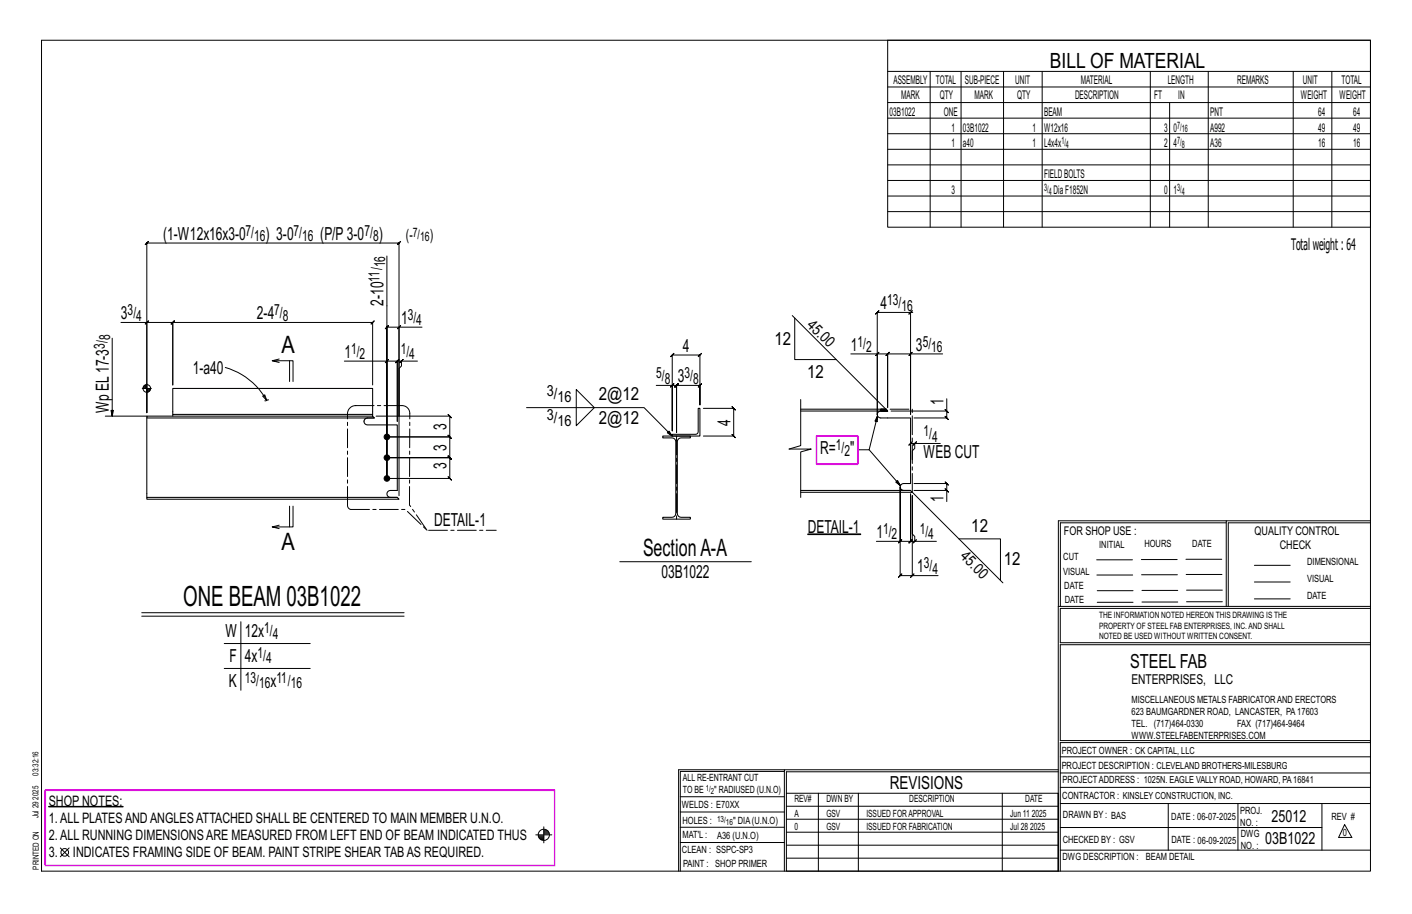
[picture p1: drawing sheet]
<svg xmlns="http://www.w3.org/2000/svg" width="432mm" height="279mm" viewBox="0 0 432 279" stroke-linecap="round" stroke-linejoin="round" font-family="sans-serif">
<g fill="#000" stroke="#000" stroke-width=".31">
<path d="M247 163.2h16.2v.2h-16.2zM14.9 246.5h22.7v.2h-22.7z"/>
<circle cx="118.3" cy="133.6" r=".86"/>
<circle cx="118.3" cy="139.9" r=".86"/>
<circle cx="118.3" cy="146.3" r=".86"/>
</g>
<g fill="none" stroke="#000" stroke-width=".31">
<path d="M12.7 12.3h406.4v254h-406.4zM271.5 12.3h147.6v57.2h-147.6zM271.5 21.8h147.6M271.5 26.6h147.6M271.5 31.4h147.6M271.5 36.1h147.6M284.5 21.8v47.7M293.9 21.8v47.7M306.9 21.8v47.7M318.7 21.8v47.7M351.8 21.8v47.7M357.7 31.4v38.1"/>
<path d="M369.5 21.8v47.7M395.5 21.8v47.7M407.3 21.8v47.7M271.5 40.9h147.6M271.5 45.6h147.6M271.5 50.4h147.6M271.5 55.2h147.6M271.5 59.9h147.6M118.3 78.3v68v-46.3l-.5 .5 1-1-.5 .5h3.7M271.5 64.7h147.6M37 98.6h7.9v27.6M44.9 98.6h7.9l-.5 .5 1-1-.5 .5v19.1v-19.1l-.5 .5 1-1-.5 .5h61.2l-.5 .5 1-1-.5 .5v19.1"/>
<path d="M45.4 98.1l-1 1zM242.3 96.5l28.5 28.6-.6 .6 .5-.6M243 97.2v12.7h12.7M278.5 95.5l.5-.5-1 1zM278.5 95.5h-10.2l.5-.5-1 1 .5-.5v31.2M279.1 95.5h-.6v31.2v-18.5h9.8M34.3 103.4v23.8l-.4-1.7h.8l-.4 1.7M43.5 118.7h2.8M43.8 118.3v.4M44 117.9v.8M44.3 117.8v.9M44.5 117.7v1"/>
<path d="M44.7 117.6v1.1M44.9 117.3v8.9M45.1 118.7v1.2M45.3 118.7v1.1M45.5 118.7v1M45.7 118.7v.8M46 118.7v.5M68.9 112.3a21.1 21.1 0 0 1 12.7 10.1M85.4 110.8l-2.1-.5h6.3v6.3M85.4 109.7l-2.1 .6M88.6 110.3v6.3M105.3 110.4h13v35.9h19.2l.5 .5-1-1 .5 .5v-6.4l.5 .5-1-1 .5 .5h-19.2h19.2l.5 .5-1-1 .5 .5v-6.3l.5 .5-1-1 .5 .5h-19.2h19.2l.5 .5-1-1 .5 .5v-6.4l.5 .5-1-1 .5 .5h-22.5"/>
<path d="M118.3 110.4l-.5 .5 1-1zM118.3 110.4h3.2l-.5 .5 1-1-.5 .5v18.4v-18.4l-.5 .5 1-1-.5 .5h1.3M122 100l.5-.5-1 1zM122.8 110.4l.5-.5-1 1zM127.7 110.4h-4.9v1.5l-.8 .7v38.9M129.1 100h-7.1v27.2v-52.9l.5-.5-1 1 .5-.5h-77.1l.5-.5-1 1 .5-.5v51.9M176.2 119.1l5.6 5.5-5.6 5.5zM200.7 117.8h4.9v13.9v-23.2l-.5 .5 1-1-.5 .5h8.4l-.5 .5 1-1-.5 .5v15.3v-6l.5-.5-1 1 .5-.5h-7.1l.5-.5-1 1 .5-.5v14.4v-14.4l.5-.5-1 1 .5-.5h-1.3M206.1 117.3l-1 1zM260.2 108.2h8.1v18.6M268.3 108.2h3.1l-.5 .5 1-1-.5 .5v16.4v-16.4l-.5 .5 1-1-.5 .5h7.1M268.8 107.7l-1 1z"/>
<path d="M278.5 108.2l.5-.5-1 1zM32.2 127.2h12.7M80.3 121.1l.7-.4 .6 1.7zM81.6 122.4l-.6 .1M82.1 122.3l-.5 .1M161 124.6h36l8.6 8.7-1.5-1 .5-.5 1 1.5M215.1 124.8h9.3l-.5-.5 1 1-.5-.5v8.5l-.5-.5 1 1-.5-.5h-9.3M244.9 122.1v14.1l-3.6 1.1h6.8l-3.2 .8v14M265.8 137.5l9.6 11-1.5-1.1 .6-.5 .9 1.6M268.3 127.1l-.7 1.6 .7 .2v-1.8l-2.5 10.4h-3.5M269.3 125.2l.2-.1-.2 .2M269.3 125.1h.1"/>
<path d="M269.4 125.7l.7-.6-.6 .6M269.6 125.1l-.3 .3M269.8 125.1l-.5 .4M269.9 125.1l-.6 .5M270.2 125.1l-.6 .6M270.3 125.1l-.6 .6M270.4 125.1l-.6 .6M270.5 125.1l-.6 .6M270.7 125.1l-.7 .6M270.9 125.1l-.6 .6M271 125.1l-.6 .6M271 125.2l-.4 .5"/>
<path d="M271.1 125.3l-.4 .4 .4-.4M271.2 125.4l-.3 .3M271.2 125.4l-.2 .3M271.3 125.5l-.2 .2M271.3 125.5l.1 .1M271.4 125.6v.1M279.2 136.1l1-1zM279.7 135.6h-1.2l.5-.5-1 1 .5-.5v4.9M287.6 135.6h-7.9v1.5l-.7 .7v2.7M289 125.2l1 1zM289.5 121.9v3.8h-17M289.5 125.7v2.1l-.5-.5 1 1-.5-.5h-10"/>
<path d="M88.6 154.7v6.4M89.6 154.7v6.4h-6.3l2.1 .5M279 150.5l27.7 27.7M279.5 149.9h10v3.4M279.5 147.8h10l-.5-.5 1 1-.5-.5v2.1M289 149.4l1 1zM375 159.8h-50.7v25.6M375 159.2h-51.3l-.1 107.1M419.1 159.2h-44.1v26.2M419.1 159.8h-43.5v25.6M85.4 160.5l-2.1 .6M189.5 171.7h40.2"/>
<path d="M268 165.5h7.3v-16.6v27.1l-.5 .5 1-1-.5 .5h3.7M275.3 165.5l-.5 .5 1-1zM275.3 165.5h3.2l-.5 .5 1-1-.5 .5v-14.5v14.5l-.5 .5 1-1-.5 .5h1.2M278.5 176.5l1-1zM279.7 165.5l.5-.5-1 1zM286.4 165.5h-6.7v-1.5l-.7-.8v-11.7v24.5h7.9M293.2 164.7h12.7v12.7M335.4 171.1h10.9M335.4 175.8h11M349 171h11M349.1 175.7h11M362.7 171h10.9"/>
<path d="M362.7 175.6h11M383.6 172.8h11M383.6 177.9h11M43.3 187.3h80.3M43.3 188.4h80.3M68.6 196.7h26.3M73.7 190.1v20.9M323.7 185.4h95.4M335.5 184.1h11M335.5 180.6h11M349.2 184h11M349.2 180.5h11"/>
<path d="M362.9 180.4h10.9M362.9 184h10.9M383.6 183.1h11M419.1 186h-94.9v10.5h94.9M419.1 197.1h-94.9v29.3h94.9v.6h-94.9v39.3M68.6 204.3h26.3M239.9 235.8h-31.9v30.5M239.9 235.3h-32.4v31M323.6 235.3h-83.7v31M323.6 235.9h-83.1v6.6M324.2 236.3h94.9M324.2 231.4h94.9"/>
<path d="M18.4 259.2l2.7 2.7M21.1 259.2l-2.7 2.7M163.8 255.2h5M164.6 255.5h1.7M164.7 255.8h1.6M164.8 256.1h1.5M165 256.4h1.3M165.4 256.6h.9M166.3 252.8v4.9M166.3 254.1h1.3M166.3 253.8h.9M166.3 254.6h1.6"/>
<path d="M166.3 254.3h1.5M166.3 254.9h1.7M208 252.9h31.9M208 257.5h31.9M208 243.6h31.9M208 248.2h31.9M240.5 242.5h83.1v23.8h-83.1zM240.5 258.4h83.1M240.5 254.4h83.1M240.5 250.4h83.1M240.5 246.5h83.1M250.3 242.5v23.8"/>
<path d="M262.5 242.5v23.8M306.5 242.5v23.8M324.2 253h80.1M324.2 245.6h94.9M324.2 259.9h94.9M324.2 240.7h94.9M357.3 245.6v14.3M378.6 245.6v14.3M404.3 245.6v14.3M411.2 252.1l2.2 3.9h-4zM240.5 262.3h83.1"/>
<circle cx="44.9" cy="118.7" r="1.16"/>
<circle cx="166.3" cy="255.2" r="1.71"/>
<circle cx="19.8" cy="260.6" r="1.17"/>
</g>
<path d="M249.7 133.3h12.6v8.6h-12.6zM13.8 241.6h155.8v23h-155.8z" fill="none" stroke="#f0f" stroke-width=".5"/>
<path d="M44.9 127.8v24.2M52.8 126.7v-8h61.2v8.5h-69.1v.6h69.6l-.6-.6M114 126.7h-61.2v.5M114.5 127.8h-2.1a1.06 1.06 0 0 0-1.1 1 1.06 1.06 0 0 0 1.1 1.1h9.1v20h-2.1a1.06 1.06 0 0 0-1.1 1.1 1.06 1.06 0 0 0 1.1 1h2.1M202.7 133.3h8.4v.6h-2.8a1.16 1.16 0 0 0-1.2 1.1v22a1.16 1.16 0 0 0 1.2 1.1h2.8v.6h-8.4v-.6h2.8a1.16 1.16 0 0 0 1.2-1.1v-22a1.16 1.16 0 0 0-1.2-1.1h-2.8zM205.6 132.8h7.1a.79 .79 0 0 0 .8-.8v-7.2h.5v8.5h-8.4zM244.9 125.1h26l.5 .6M244.9 125.6h26.5M271.4 125.7h-2.1a1.06 1.06 0 0 0-1 1 1.06 1.06 0 0 0 1 1.1h9.2v20h-2.2a1.06 1.06 0 0 0-1 1.1 1.06 1.06 0 0 0 1 1h2.1M44.9 152h76.6l.5 .6h-77.1zM278.4 149.9h-33.5M278.4 149.9l.6 .6h-34.1" fill="none" stroke="#000" stroke-width=".32"/>
<path d="M269.3 125.1h1.6l.5 .6h-2.1z" fill="none" stroke="#000" stroke-width=".31" stroke-dasharray="0 1"/>
<path d="M108.6 124h14.3M108.9 124a2.5 2.5 0 0 0-2.6 2.4M125.3 126.4a2.38 2.38 0 0 0-2.4-2.4M206.9 133.3v25.4M106.3 154.5v-28.1M106.3 154.5l.3 .8 .6 .4M107.2 155.7h16.8l6.6 6.4h21.2M125.2 154.5l.1-28.1M279 150.5v-25.4h-8.1M130.6 162.1l-5.3-7.6" fill="none" stroke="#000" stroke-width=".31" stroke-dasharray="5.8 1 1 1"/>
<text font-size="8.6" x="56" y="185.3">ONE BEAM 03B1022</text>
<g font-size="7.3">
<text x="86" y="107.8">A</text>
<text x="86" y="168.3">A</text>
<text x="196.7" y="170">SectionA-A</text>
</g>
<text font-size="6.4" x="321.1" y="20.7">BILL OF MATERIAL</text>
<text font-size="5.9" x="345.6" y="204.1">STEEL FAB</text>
<g font-size="5.5">
<text x="49.9" y="73.3">(1-W12x16x3-0</text>
<text x="81.2" y="73.3">) 3-0</text>
<text x="97.9" y="73.3">(P/P3-0</text>
<text x="115.8" y="73.3">)</text>
<text x="117.3" y="93.5" transform="rotate(-90 117.3 93.5)">2-10</text>
<text x="269.2" y="94.5">4</text>
<text x="37" y="97.6">3</text>
<text x="78.6" y="97.6">2-4</text>
<text x="122.6" y="99">1</text>
<text x="208.8" y="107.5">4</text>
<text x="236.8" y="105.3">12</text>
<text x="260.2" y="107.2">1</text>
<text x="280.1" y="107.2">3</text>
<text x="105.3" y="109.4">1</text>
<text x="58.9" y="114.3">1-a40</text>
<text x="207.3" y="116.8">3</text>
<text x="246.8" y="115.5">12</text>
<text x="183.1" y="122.4">2@12</text>
<text x="288.5" y="123.9" transform="rotate(-90 288.5 123.9)">1</text>
<text x="33.3" y="126.2" transform="rotate(-90 33.3 126.2)">Wp EL17-3</text>
<text x="136.6" y="131.4" transform="rotate(-90 136.6 131.4)">3</text>
<text x="183.1" y="129.7">2@12</text>
<text x="223.4" y="130.1" transform="rotate(-90 223.4 130.1)">4</text>
<text x="136.6" y="137.8" transform="rotate(-90 136.6 137.8)">3</text>
<text x="136.6" y="143.5" transform="rotate(-90 136.6 143.5)">3</text>
<text x="250.8" y="138.9">R=</text>
<text x="260" y="138.9">&quot;</text>
<text x="282.4" y="140.1">WEB CUT</text>
<text x="288.5" y="153.3" transform="rotate(-90 288.5 153.3)">1</text>
<text x="132.8" y="160.7">DETAIL-1</text>
<text x="247" y="162.9">DETAIL-1</text>
<text x="268" y="164.5">1</text>
<text x="297" y="162.7">12</text>
<text x="307" y="172.9">12</text>
<text x="202.3" y="176.7">03B1022</text>
<text x="280.5" y="175">1</text>
<text x="69" y="194.8">W</text>
<text x="74.8" y="194.8">12x</text>
<text x="70.2" y="202.4">F</text>
<text x="74.8" y="202.4">4x</text>
<text x="70" y="210">K</text>
<text x="82.7" y="210">x</text>
<text x="272.2" y="241.1">REVISIONS</text>
</g>
<g font-size="5.1">
<text x="388.9" y="251.3">25012</text>
<text x="386.9" y="258.1">03B1022</text>
</g>
<text font-size="4.9" x="394.8" y="76.4">Totalweight : 64</text>
<g font-size="4.7">
<text x="75.1" y="72.1">7/</text>
<text x="77.7" y="73.7">16</text>
<text x="89.8" y="72.1">7/</text>
<text x="92.4" y="73.7">16</text>
<text x="111.5" y="72.1">7/</text>
<text x="114.1" y="73.7">8</text>
<text x="124.1" y="73.5">(-</text>
<text x="131.4" y="73.5">)</text>
<text x="117.7" y="81.7" transform="rotate(-90 117.7 81.7)">16</text>
<text x="116.1" y="86.1" transform="rotate(-90 116.1 86.1)">11/</text>
<text x="271.3" y="93.3">13/</text>
<text x="275.7" y="94.9">16</text>
<text x="39" y="96.3">3/</text>
<text x="41.7" y="98">4</text>
<text x="83.9" y="96.3">7/</text>
<text x="86.5" y="98">8</text>
<text x="124.7" y="97.8">3/</text>
<text x="127.3" y="99.4">4</text>
<text x="246.5" y="99.5" transform="rotate(45 246.5 99.5)">45.0</text>
<text x="32.1" y="106.7" transform="rotate(-90 32.1 106.7)">3/</text>
<text x="33.7" y="104.1" transform="rotate(-90 33.7 104.1)">8</text>
<text x="262.2" y="106">1/</text>
<text x="264.9" y="107.6">2</text>
<text x="282.2" y="106">5/</text>
<text x="284.8" y="107.6">16</text>
<text x="107.4" y="108.2">1/</text>
<text x="110" y="109.8">2</text>
<text x="122.6" y="108.2">1/</text>
<text x="125.2" y="109.8">4</text>
<text x="200.7" y="115.6">5/</text>
<text x="203.3" y="117.2">8</text>
<text x="209.3" y="115.6">3/</text>
<text x="211.9" y="117.2">8</text>
<text x="167.2" y="121.1">3/</text>
<text x="170.5" y="122.8">16</text>
<text x="167.2" y="128.5">3/</text>
<text x="170.5" y="130.1">16</text>
<text x="255.6" y="137.6">1/</text>
<text x="282.4" y="133.3">1/</text>
<text x="285.1" y="135">4</text>
<text x="258.2" y="139.3">2</text>
<text x="270.1" y="163.2">1/</text>
<text x="272.7" y="164.9">2</text>
<text x="281.2" y="163.2">1/</text>
<text x="283.9" y="164.9">4</text>
<text x="282.5" y="173.7">3/</text>
<text x="293.4" y="170.3" transform="rotate(45 293.4 170.3)">45.0</text>
<text x="285.1" y="175.4">4</text>
<text x="80.8" y="193.5">1/</text>
<text x="83.4" y="195.2">4</text>
<text x="78.7" y="201.2">1/</text>
<text x="81.4" y="202.8">4</text>
<text x="74.8" y="208.8">13/</text>
<text x="84.5" y="208.8">11/</text>
<text x="79.2" y="210.4">16</text>
<text x="88.9" y="210.4">16</text>
</g>
<g font-size="4.4">
<text x="14.9" y="251.5">1.ALL PLATESANDANGLESATTACHED SHALL BE CENTERED TO MAIN MEMBER U.N.O.</text>
<text x="14.9" y="246.3">SHOP NOTES:</text>
<text x="14.9" y="256.7">2.ALL RUNNING DIMENSIONSARE MEASURED FROM LEFT END OF BEAM INDICATED THUS</text>
<text x="14.9" y="262">3.</text>
<text x="22.3" y="262">INDICATES FRAMING SIDE OF BEAM. PAINT STRIPE SHEAR TABAS REQUIRED.</text>
</g>
<text font-size="4.2" x="346" y="209.1">ENTERPRISES, LLC</text>
<g font-size="4">
<text x="126.2" y="72.4">7/</text>
<text x="128.4" y="73.8">16</text>
</g>
<g font-size="3.7">
<text x="273.2" y="25.6">ASSEMBLY</text>
<text x="286.2" y="25.6">TOTAL</text>
<text x="295.1" y="25.6">SUB-PIECE</text>
<text x="310.4" y="25.6">UNIT</text>
<text x="330.5" y="25.6">MATERIAL</text>
<text x="357.1" y="25.6">LENGTH</text>
<text x="378.3" y="25.6">REMARKS</text>
<text x="398.4" y="25.6">UNIT</text>
<text x="410.2" y="25.6">TOTAL</text>
<text x="272.1" y="35.5">03B1022</text>
<text x="275.6" y="30.4">MARK</text>
<text x="287.4" y="30.4">QTY</text>
<text x="288.6" y="35.5">ONE</text>
<text x="298" y="30.4">MARK</text>
<text x="311" y="30.4">QTY</text>
<text x="319.3" y="35.5">BEAM</text>
<text x="328.7" y="30.4">DESCRIPTION</text>
<text x="353" y="30.4">FT</text>
<text x="360.3" y="30.4">IN</text>
<text x="370.1" y="35.5">PNT</text>
<text x="397.8" y="30.4">WEIGHT</text>
<text x="403.2" y="35.5">64</text>
<text x="409.6" y="30.4">WEIGHT</text>
<text x="413.8" y="35.5">64</text>
<text x="290.9" y="40.2">1</text>
<text x="294.5" y="40.2">03B1022</text>
<text x="315.8" y="40.2">1</text>
<text x="319.3" y="40.2">W12x16</text>
<text x="356" y="40.2">3</text>
<text x="358.9" y="40.2">0</text>
<text x="370.1" y="40.2">A992</text>
<text x="403.2" y="40.2">49</text>
<text x="413.8" y="40.2">49</text>
<text x="290.9" y="45">1</text>
<text x="294.5" y="45">a40</text>
<text x="315.8" y="45">1</text>
<text x="319.3" y="45">L4x4x</text>
<text x="356" y="45">2</text>
<text x="358.9" y="45">4</text>
<text x="370.1" y="45">A36</text>
<text x="403.2" y="45">16</text>
<text x="413.8" y="45">16</text>
<text x="290.9" y="59.3">3</text>
<text x="319.3" y="54.5">FIELDBOLTS</text>
<text x="322.2" y="59.3">DiaF1852N</text>
<text x="356" y="59.3">0</text>
<text x="358.9" y="59.3">1</text>
<text x="325.3" y="163.4">FOR SHOP USE :</text>
<text x="383.7" y="163.4">QUALITY CONTROL</text>
<text x="391.4" y="167.8">CHECK</text>
</g>
<g font-size="3.1">
<text x="360" y="39.4">7/</text>
<text x="361.4" y="40.5">16</text>
<text x="324.6" y="44.1">1/</text>
<text x="326" y="45.3">4</text>
<text x="360" y="44.1">7/</text>
<text x="361.4" y="45.3">8</text>
<text x="319.3" y="58.4">3/</text>
<text x="320.7" y="59.5">4</text>
<text x="360" y="58.4">3/</text>
<text x="361.4" y="59.5">4</text>
<text x="336.2" y="167.4">INITIAL</text>
<text x="350" y="167.1">HOURS</text>
<text x="364.6" y="167.2">DATE</text>
<text x="325.2" y="171.3">CUT</text>
<text x="399.8" y="172.8">DIMENSIONAL</text>
<text x="325.1" y="175.8">VISUAL</text>
<text x="399.8" y="177.9">VISUAL</text>
<text x="325.5" y="180">DATE</text>
<text x="325.7" y="184.4">DATE</text>
<text x="399.8" y="183.1">DATE</text>
<text x="346" y="215">MISCELLANEOUS METALS FABRICATORAND ERECTORS</text>
<text x="346" y="218.6">623 BAUMGARDNER ROAD, LANCASTER, PA17603</text>
<text x="346" y="225.8">WWW.STEELFABENTERPRISES.COM</text>
<text x="346" y="222.2">TEL. (717)464-0330</text>
<text x="378.3" y="222.2">FAX (717)464-9464</text>
<text x="324.7" y="230.5">PROJECT OWNER : CK CAPITAL, LLC</text>
<text x="208.8" y="238.8">ALL RE-ENTRANT CUT</text>
<text x="324.7" y="235.1">PROJECT DESCRIPTION : CLEVELAND BROTHERS-MILESBURG</text>
<text x="324.9" y="239.5">PROJECTADDRESS : 1025N. EAGLE VALLY ROAD, HOWARD, PA16841</text>
<text x="208.8" y="242.5">TO BE</text>
<text x="218.4" y="242.5">&quot; RADIUSED (U.N.O)</text>
<text x="242.9" y="245.3">REV#</text>
<text x="252.7" y="245.3">DWN BY</text>
<text x="278.1" y="245.3">DESCRIPTION</text>
<text x="313.5" y="245.3">DATE</text>
<text x="324.9" y="244.2">CONTRACTOR : KINSLEY CONSTRUCTION, INC.</text>
<text x="208.5" y="247">WELDS : E70XX</text>
<text x="208.7" y="251.7">HOLES :</text>
<text x="224.2" y="251.8">&quot; DIA(U.N.O)</text>
<text x="242.9" y="249.9">A</text>
<text x="252.7" y="249.9">GSV</text>
<text x="264.9" y="249.9">ISSUED FORAPPROVAL</text>
<text x="309" y="249.9">Jun 11</text>
<text x="315.5" y="249.9">2025</text>
<text x="325.1" y="250">DRAWN BY : BAS</text>
<text x="358.2" y="250.5">DATE : 06-07-2025</text>
<text x="379.3" y="248.9">PROJ.</text>
<text x="407.2" y="250.5">REV #</text>
<text x="208.7" y="256.3">MAT'L :</text>
<text x="219.3" y="256.4">A36 (U.N.O)</text>
<text x="242.9" y="253.8">0</text>
<text x="252.7" y="253.8">GSV</text>
<text x="264.9" y="253.8">ISSUED FOR FABRICATION</text>
<text x="309" y="253.8">Jul 28</text>
<text x="315" y="253.8">2025</text>
<text x="325" y="257.6">CHECKED BY : GSV</text>
<text x="358.3" y="257.7">DATE : 06-09-2025</text>
<text x="379.3" y="252.5">NO. :</text>
<text x="379.5" y="255.9">DWG</text>
<text x="410.6" y="255.5">0</text>
<text x="208.6" y="260.7">CLEAN : SSPC-SP3</text>
<text x="324.9" y="262.9">DWG DESCRIPTION :</text>
<text x="350.4" y="263">BEAM DETAIL</text>
<text x="379.5" y="259.5">NO. :</text>
<text x="208.9" y="265">PAINT : SHOP PRIMER</text>
</g>
<g font-size="2.7">
<text x="336.1" y="189">THE INFORMATION NOTED HEREON THIS DRAWING IS THE</text>
<text x="336.1" y="195.4">NOTED BE USED WITHOUT WRITTEN CONSENT.</text>
<text x="336.1" y="192.2">PROPERTY OF STEEL FAB ENTERPRISES, INC.AND SHALL</text>
</g>
<g font-size="2.6">
<text x="215.9" y="241.8">1/</text>
<text x="217.4" y="242.7">2</text>
<text x="219.3" y="251.1">13/</text>
<text x="222" y="252.1">16</text>
</g>
<g font-size="2.5">
<text x="11.7" y="237.1" transform="rotate(-90 11.7 237.1)">03:32:16</text>
<text x="11.8" y="244.4" transform="rotate(-90 11.8 244.4)">2025</text>
<text x="11.8" y="250.1" transform="rotate(-90 11.8 250.1)">Jul 29</text>
<text x="11.9" y="265.8" transform="rotate(-90 11.9 265.8)">PRINTED ON</text>
</g>
</svg>
